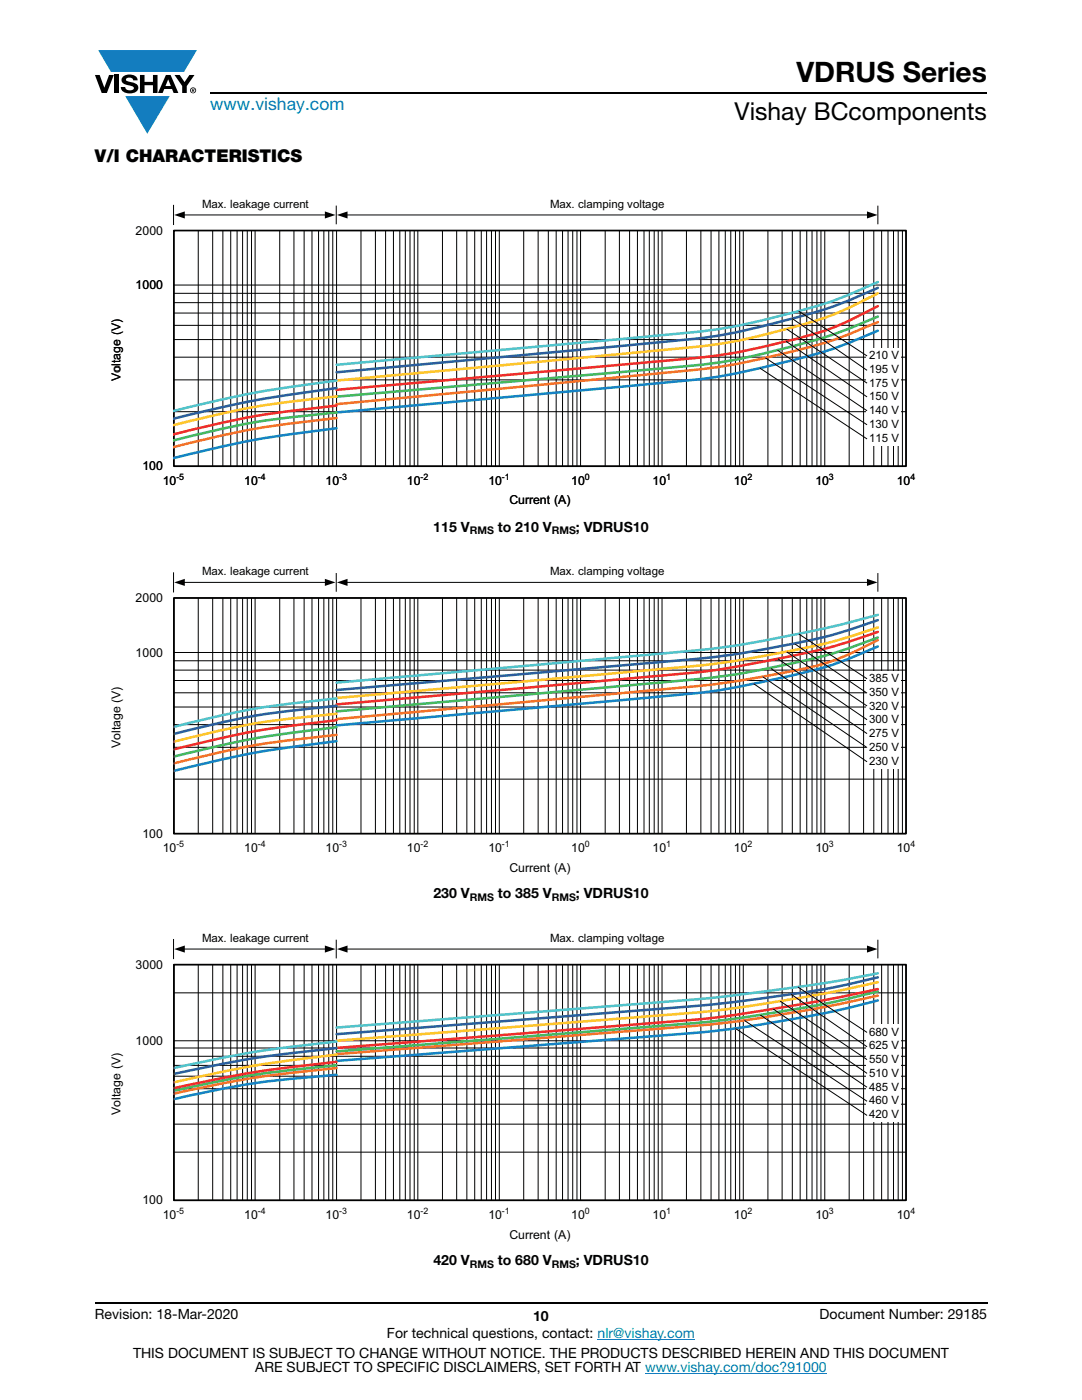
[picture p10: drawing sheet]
<svg xmlns="http://www.w3.org/2000/svg" width="216mm" height="279mm" viewBox="0 0 216 279" stroke-linecap="round" stroke-linejoin="round" font-family="sans-serif">
<g fill="#147fc3">
<path d="M19.6 10h19.7l-2.6 4.3h-1.1h-13.5z"/>
<path d="M25 19.2h8.9l-4.5 7.5z"/>
</g>
<g fill="#000">
<path d="M18.9 15h1l.9 2.5 1-2.5h.9l-1.4 3.6h-1zM22.9 15h.9v3.6h-.9zM24.6 15.3a2.1 2.1 0 0 1 2.8 .3l.1 .4h-.9a.79 .79 0 0 0-.7-.5 .79 .79 0 0 0-.8 .4l.3 .3 1 .2a1.08 1.08 0 0 1 1.2 1 1.08 1.08 0 0 1-1.1 1.2 1.73 1.73 0 0 1-2.4-1.2h.9a.96 .96 0 0 0 .8 .6 .96 .96 0 0 0 .9-.4 1.31 1.31 0 0 0-1.2-.6 1.03 1.03 0 0 1-1.1-.6 1.03 1.03 0 0 1 .2-1.1zM27.9 15h.9v1.3h1.7v-1.3h.9v3.6h-.9v-1.6h-1.7v1.6h-.9zM34.8 15h1.1l.9 1.4 1-1.4h1l-1.5 2.2v1.4h-.9v-1.4z"/>
<path d="M33.6 15.9l.5 1.3h-1.1zM33.1 15l-1.6 3.6h1l.3-.8h1.5l.3 .8h1l-1.6-3.6z"/>
<path d="M38.4 17.8h.2v.2h-.2zM38.3 17.7v.7h.1v-.3l.4 .3-.2-.3 .2-.2-.1-.2z"/>
<path d="M38.1 18a.46 .46 0 0 1 .9 0 .46 .46 0 0 1-.9 0zM37.9 18a.6 .6 0 0 0 1.2 0 .6 .6 0 0 0-1.2 0z"/>
</g>
<path d="M42 18.6h155M18.9 260h178.1" fill="none" stroke="#000" stroke-width=".36"/>
<path d="M119.2 267.3h19.5M128.7 274h36.3" fill="none" stroke="#007ec4" stroke-width=".2"/>
<path d="M19.1 39.5h177.7v62h-177.7z" fill="#fff"/>
<g fill="none" stroke="#000" stroke-width=".2">
<path d="M34.6 40.9v4M34.7 58.5h146.1M34.7 46h146.1v47h-146.1zM34.7 56.9h146.1M36.5 42.9h28.7M39.6 46v47M42.4 46v47M44.5 46v47M46 46v47M47.3 46v47M48.4 46v47M49.3 46v47"/>
<path d="M50.2 46v47M50.9 46v47M55.8 46v47M58.7 46v47M60.7 46v47M62.3 46v47M63.6 46v47M64.6 46v47M65.6 46v47M66.4 46v47M67.1 41v3.8M67.2 46v47"/>
<path d="M72 46v47M74.9 46v47M76.9 46v47M78.5 46v47M79.8 46v47M80.9 46v47M81.8 46v47M82.7 46v47M83.4 46v47M88.3 46v47M91.1 46v47M93.2 46v47"/>
<path d="M94.7 46v47M96 46v47M97.1 46v47M98.1 46v47M98.9 46v47M99.6 46v47M104.5 46v47M107.4 46v47M109.4 46v47M111 46v47M112.2 46v47M113.3 46v47"/>
<path d="M114.3 46v47M115.1 46v47M115.8 46v47M120.8 46v47M123.6 46v47M125.6 46v47M127.2 46v47M128.5 46v47M129.6 46v47M130.5 46v47M131.3 46v47M132.1 46v47"/>
<path d="M137 46v47M139.8 46v47M141.9 46v47M143.4 46v47M144.7 46v47M145.8 46v47M146.8 46v47M147.6 46v47M148.3 46v47M153.2 46v47M156.1 46v47M158.1 46v47"/>
<path d="M159.7 46v47M161 46v47M162 46v47M163 46v47M163.8 46v47M164.6 46v47M169.4 46v47M172.3 46v47M174.4 46v47M175.9 46v47M177.2 46v47M178.3 46v47"/>
<path d="M179.2 46v47M180.1 46v47M34.7 75.8h146.1M34.7 71.3h146.1M34.7 67.8h146.1M34.7 64.9h146.1M34.7 62.5h146.1M34.7 60.4h146.1M34.7 82.2h146.1"/>
</g>
<path d="M34.7 46h146.1v47h-146.1z" fill="none" stroke="#000" stroke-width=".34"/>
<path d="M175.2 66a93.2 93.2 0 0 1-20.8 6.8 115.4 115.4 0 0 1-22.3 3.6l-64.9 5.9M67.2 85.5a205.3 205.3 0 0 0-32.6 5.9" fill="none" stroke="#1782c5" stroke-width=".51"/>
<path d="M175.2 64.3a89.4 89.4 0 0 1-20.8 6.7 124.2 124.2 0 0 1-22.3 3.5l-64.9 6.2M67.2 83.4a183.9 183.9 0 0 0-32.6 5.8" fill="none" stroke="#f37229" stroke-width=".51"/>
<path d="M175.2 63.2a103.5 103.5 0 0 1-22.2 7.2 96.9 96.9 0 0 1-18.5 2.9l-67.3 5.9M67.2 82.3a161.7 161.7 0 0 0-31.6 5.4l-1 .2" fill="none" stroke="#48b85c" stroke-width=".51"/>
<path d="M175.2 61.1a62.8 62.8 0 0 1-19.5 7.3 119.2 119.2 0 0 1-23.6 3.7l-64.9 5.7M67.2 80.9a178.5 178.5 0 0 0-32.6 5.8" fill="none" stroke="#ee2d2d" stroke-width=".51"/>
<path d="M175.2 58.6a70.2 70.2 0 0 1-19.5 7.4 102 102 0 0 1-21.2 3.7l-67.3 6.2M67.2 79.1a177.3 177.3 0 0 0-32.6 5.7" fill="none" stroke="#fec626" stroke-width=".51"/>
<path d="M175.2 57.5a95.2 95.2 0 0 1-20.8 7.1 107.9 107.9 0 0 1-22.3 3.7l-64.9 6M67.2 77.4a232.6 232.6 0 0 0-32.6 6.2" fill="none" stroke="#2d5d9d" stroke-width=".51"/>
<path d="M175.2 56.3a89.7 89.7 0 0 1-20.8 7.1 109.8 109.8 0 0 1-22.3 3.5l-64.9 5.9M67.2 76a224.3 224.3 0 0 0-32.6 6" fill="none" stroke="#51c4ce" stroke-width=".51"/>
<path d="M34.8 42.9l2.1-.7v1.4zM64.8 42.2l2.1 .7-2.1 .7zM67.2 42.9l2.1-.7v1.4z" fill="#000"/>
<path d="M172.8 69.4h6.8v19.5h-6.8z" fill="#fff"/>
<path d="M69 42.9h104.3M175.2 41v3.8M151.6 73.5l21.4 14.1M152.7 71.4l20.3 13.4M155.1 69.9l17.9 12.1M156.9 68.1l16.1 11.1M157 65.7l16 10.8M158.1 63.6l14.9 10.3M159.4 62.1l13.6 8.9" fill="none" stroke="#000" stroke-width=".2"/>
<path d="M173 42.2l2.1 .7-2.1 .7z" fill="#000"/>
<path d="M19.1 112.5h177.7v62.3h-177.7z" fill="#fff"/>
<g fill="none" stroke="#000" stroke-width=".2">
<path d="M34.6 114.2v4M34.7 119.3h146.1v47.1h-146.1zM36.5 116.2h28.7M39.6 119.3v47.1M42.4 119.3v47.1M44.5 119.3v47.1M46 119.3v47.1M47.3 119.3v47.1M48.4 119.3v47.1M49.3 119.3v47.1M50.2 119.3v47.1M50.9 119.3v47.1"/>
<path d="M55.8 119.3v47.1M58.7 119.3v47.1M60.7 119.3v47.1M62.3 119.3v47.1M63.6 119.3v47.1M64.6 119.3v47.1M65.6 119.3v47.1M66.4 119.3v47.1M67.1 114.4v3.7M67.2 119.3v47.1M72 119.3v47.1M74.9 119.3v47.1"/>
<path d="M76.9 119.3v47.1M78.5 119.3v47.1M79.8 119.3v47.1M80.9 119.3v47.1M81.8 119.3v47.1M82.7 119.3v47.1M83.4 119.3v47.1M88.3 119.3v47.1M91.1 119.3v47.1M93.2 119.3v47.1M94.7 119.3v47.1M96 119.3v47.1"/>
<path d="M97.1 119.3v47.1M98.1 119.3v47.1M98.9 119.3v47.1M99.6 119.3v47.1M104.5 119.3v47.1M107.4 119.3v47.1M109.4 119.3v47.1M111 119.3v47.1M112.2 119.3v47.1M113.3 119.3v47.1M114.3 119.3v47.1M115.1 119.3v47.1"/>
<path d="M115.8 119.3v47.1M120.8 119.3v47.1M123.6 119.3v47.1M125.6 119.3v47.1M127.2 119.3v47.1M128.5 119.3v47.1M129.6 119.3v47.1M130.5 119.3v47.1M131.3 119.3v47.1M132.1 119.3v47.1M137 119.3v47.1M139.8 119.3v47.1"/>
<path d="M141.9 119.3v47.1M143.4 119.3v47.1M144.7 119.3v47.1M145.8 119.3v47.1M146.8 119.3v47.1M147.6 119.3v47.1M148.3 119.3v47.1M153.2 119.3v47.1M156.1 119.3v47.1M158.1 119.3v47.1M159.7 119.3v47.1M161 119.3v47.1"/>
<path d="M162 119.3v47.1M163 119.3v47.1M163.8 119.3v47.1M164.6 119.3v47.1M169.4 119.3v47.1M172.3 119.3v47.1M174.4 119.3v47.1M175.9 119.3v47.1M177.2 119.3v47.1M178.3 119.3v47.1M179.2 119.3v47.1M180.1 119.3v47.1"/>
<path d="M34.7 138.3h146.1M34.7 135.8h146.1M34.7 133.7h146.1M34.7 131.9h146.1M34.7 130.2h146.1M34.7 155.5h146.1M34.7 149.1h146.1M34.7 144.6h146.1M34.7 141.1h146.1"/>
</g>
<path d="M34.7 119.3h146.1v47.1h-146.1z" fill="none" stroke="#000" stroke-width=".34"/>
<path d="M175.2 129a80.3 80.3 0 0 1-20.8 6.6 142.9 142.9 0 0 1-25 3.6l-62.2 5.6M67.2 147.9a205.1 205.1 0 0 0-32.6 6" fill="none" stroke="#1782c5" stroke-width=".51"/>
<path d="M175.2 127.8a53.9 53.9 0 0 1-18.1 6.3 204.2 204.2 0 0 1-27.7 3.7l-62.2 5.7M67.2 146.7a173.6 173.6 0 0 0-32.6 5.7" fill="none" stroke="#f37229" stroke-width=".51"/>
<path d="M175.2 127.2a101.3 101.3 0 0 1-22.2 6.2 144.6 144.6 0 0 1-20.9 2.8l-64.9 5.8M67.2 145.1a194.6 194.6 0 0 0-32.6 5.9" fill="none" stroke="#48b85c" stroke-width=".51"/>
<path d="M175.2 126.1a114.3 114.3 0 0 1-22.2 5.8 158.2 158.2 0 0 1-23.6 3.2l-62.2 5.5M67.2 143.7a189.1 189.1 0 0 0-32.6 5.9" fill="none" stroke="#ee2d2d" stroke-width=".51"/>
<path d="M175.2 125.2a124.7 124.7 0 0 1-23.5 5.8 176 176 0 0 1-22.3 2.8l-62.2 5.5M67.2 142.4a159.2 159.2 0 0 0-29.5 4.9l-3.1 .7" fill="none" stroke="#fec626" stroke-width=".51"/>
<path d="M175.2 123.8a108.3 108.3 0 0 1-22.2 5.7 178.6 178.6 0 0 1-23.6 2.9l-62.2 5.3M67.2 140.9a165.4 165.4 0 0 0-32.6 5.6" fill="none" stroke="#2d5d9d" stroke-width=".51"/>
<path d="M67.2 139.4a172.3 172.3 0 0 0-32.6 5.7M175.2 122.7a239.8 239.8 0 0 1-48.7 8.2l-59.3 5.3" fill="none" stroke="#51c4ce" stroke-width=".51"/>
<path d="M34.8 116.2l2.1-.7v1.4zM64.8 115.5l2.1 .7-2.1 .7zM67.2 116.2l2.1-.7v1.4z" fill="#000"/>
<path d="M172.8 133.8h6.8v19.6h-6.8z" fill="#fff"/>
<path d="M69 116.2h104.3M175.2 114.4v3.7M150.4 136.4l22.6 15.6M152.2 135l20.8 14.2M153.8 133.4l19.2 13M155.2 131.5l17.8 12.1M157 130.1l16 10.8M158.6 128.5l14.4 9.8M159.4 126.5l13.6 9" fill="none" stroke="#000" stroke-width=".2"/>
<path d="M173 115.5l2.1 .7-2.1 .7z" fill="#000"/>
<path d="M19.1 185.7h177.7v62.3h-177.7z" fill="#fff"/>
<g fill="none" stroke="#000" stroke-width=".2">
<path d="M34.6 187.4v4M34.7 198.1h146.1M34.7 192.5h146.1v47h-146.1zM36.5 189.4h28.7M39.6 192.5v47M42.4 192.5v47M44.5 192.5v47M46 192.5v47M47.3 192.5v47M48.4 192.5v47M49.3 192.5v47M50.2 192.5v47"/>
<path d="M50.9 192.5v47M55.8 192.5v47M58.7 192.5v47M60.7 192.5v47M62.3 192.5v47M63.6 192.5v47M64.6 192.5v47M65.6 192.5v47M66.4 192.5v47M67.1 187.5v3.8M67.2 192.5v47M69 189.4h104.3"/>
<path d="M72 192.5v47M74.9 192.5v47M76.9 192.5v47M78.5 192.5v47M79.8 192.5v47M80.9 192.5v47M81.8 192.5v47M82.7 192.5v47M83.4 192.5v47M88.3 192.5v47M91.1 192.5v47M93.2 192.5v47"/>
<path d="M94.7 192.5v47M96 192.5v47M97.1 192.5v47M98.1 192.5v47M98.9 192.5v47M99.6 192.5v47M104.5 192.5v47M107.4 192.5v47M109.4 192.5v47M111 192.5v47M112.2 192.5v47M113.3 192.5v47"/>
<path d="M114.3 192.5v47M115.1 192.5v47M115.8 192.5v47M120.8 192.5v47M123.6 192.5v47M125.6 192.5v47M127.2 192.5v47M128.5 192.5v47M129.6 192.5v47M130.5 192.5v47M131.3 192.5v47M132.1 192.5v47"/>
<path d="M137 192.5v47M139.8 192.5v47M141.9 192.5v47M143.4 192.5v47M144.7 192.5v47M145.8 192.5v47M146.8 192.5v47M147.6 192.5v47M148.3 192.5v47M153.2 192.5v47M156.1 192.5v47M158.1 192.5v47"/>
<path d="M159.7 192.5v47M161 192.5v47M162 192.5v47M163 192.5v47M163.8 192.5v47M164.6 192.5v47M169.4 192.5v47M172.3 192.5v47M174.4 192.5v47M175.2 187.5v3.8M175.9 192.5v47M177.2 192.5v47"/>
<path d="M178.3 192.5v47M179.2 192.5v47M180.1 192.5v47M34.7 217.3h146.1M34.7 214.8h146.1M34.7 212.6h146.1M34.7 210.8h146.1M34.7 209.2h146.1M34.7 207.7h146.1M34.7 229.9h146.1M34.7 224.3h146.1M34.7 220.4h146.1"/>
</g>
<path d="M34.7 192.5h146.1v47h-146.1z" fill="none" stroke="#000" stroke-width=".34"/>
<path d="M175.2 199.7a250.9 250.9 0 0 1-48.7 7.4l-59.3 4.6M67.2 214.5a174.9 174.9 0 0 0-32.6 4.9" fill="none" stroke="#1782c5" stroke-width=".51"/>
<path d="M175.2 198.7a288.2 288.2 0 0 1-48.7 7l-59.3 4.7M67.2 213.1a210.5 210.5 0 0 0-32.6 5.2" fill="none" stroke="#f37229" stroke-width=".51"/>
<path d="M175.2 197.9a265 265 0 0 1-48.7 7.3l-59.3 4.6M67.2 212.6a204.5 204.5 0 0 0-32.6 5.1" fill="none" stroke="#48b85c" stroke-width=".51"/>
<path d="M175.2 197.4a370.6 370.6 0 0 1-36.6 6.1l-71.4 5.6M67.2 211.9a234 234 0 0 0-32.6 5.3" fill="none" stroke="#ee2d2d" stroke-width=".51"/>
<path d="M175.2 196a311.5 311.5 0 0 1-51.8 7.3l-56.2 4.4M67.2 210.5a232.1 232.1 0 0 0-32.6 5.5" fill="none" stroke="#fec626" stroke-width=".51"/>
<path d="M175.2 195a239.9 239.9 0 0 1-31.5 5.3l-76.5 6.1M67.2 209.2a229.3 229.3 0 0 0-32.6 5.1" fill="none" stroke="#2d5d9d" stroke-width=".51"/>
<path d="M175.2 194.2a415.1 415.1 0 0 1-51.8 6.5l-56.2 4.4M67.2 207.9a233.6 233.6 0 0 0-32.6 5.3" fill="none" stroke="#51c4ce" stroke-width=".51"/>
<path d="M34.8 189.4l2.1-.7v1.4zM64.8 188.7l2.1 .7-2.1 .7zM67.2 189.4l2.1-.7v1.4zM173 188.7l2.1 .7-2.1 .7z" fill="#000"/>
<path d="M172.8 204.4h6.8v19.5h-6.8z" fill="#fff"/>
<path d="M155.7 199.8l17.3 11.7M157.9 198.4l15.1 10.5M159.2 197l13.8 9M146.8 205.2l26.2 17.4M148.6 203.7l24.4 16.1M151.7 202.5l21.3 14.5M154.3 201.4l18.7 12.8" fill="none" stroke="#000" stroke-width=".2"/>
<text font-size="5.6" x="158.9" y="16.4">VDRUS Series</text>
<text font-size="4.9" x="146.6" y="24">Vishay BCcomponents</text>
<text font-size="3.5" fill="#007ec4" x="42" y="21.9">www.vishay.com</text>
<text font-size="3.5" x="18.9" y="32.3">V/I CHARACTERISTICS</text>
<g font-size="2.8">
<text x="86.5" y="106.1">115 V</text>
<text x="99.3" y="106.1">to 210 V</text>
<text x="114.9" y="106.1">; VDRUS10</text>
<text x="86.5" y="179.3">230 V</text>
<text x="99.3" y="179.3">to 385 V</text>
<text x="114.9" y="179.3">; VDRUS10</text>
<text x="86.5" y="252.5">420 V</text>
<text x="99.3" y="252.5">to 680 V</text>
<text x="114.9" y="252.5">; VDRUS10</text>
<text x="18.9" y="263.3">Revision: 18-Mar-2020</text>
<text x="106.4" y="263.6">10</text>
<text x="163.6" y="263.3">Document Number: 29185</text>
<text x="77.2" y="267.1">For technical questions, contact: nlr@vishay.com</text>
<text x="26.5" y="271">THIS DOCUMENT IS SUBJECT TO CHANGE WITHOUT NOTICE. THE PRODUCTS DESCRIBED HEREIN AND THIS DOCUMENT</text>
<text x="50.9" y="273.8">ARE SUBJECT TO SPECIFIC DISCLAIMERS, SET FORTH AT www.vishay.com/doc?91000</text>
</g>
<g font-size="2.5">
<text x="27.1" y="46.8">2000</text>
<text x="27.1" y="57.7">1000</text>
<text x="24" y="76" transform="rotate(-90 24 76)">Voltage (V)</text>
<text x="28.4" y="93.8">100</text>
<text x="32.5" y="96.8">10</text>
<text x="48.7" y="96.8">10</text>
<text x="65" y="96.8">10</text>
<text x="81.2" y="96.8">10</text>
<text x="97.5" y="96.8">10</text>
<text x="101.6" y="100.7">Current (A)</text>
<text x="114" y="96.8">10</text>
<text x="130.2" y="96.8">10</text>
<text x="146.5" y="96.8">10</text>
<text x="162.7" y="96.8">10</text>
<text x="178.9" y="96.8">10</text>
<text x="27.1" y="120.1">2000</text>
<text x="27.1" y="131">1000</text>
<text x="24" y="149.3" transform="rotate(-90 24 149.3)">Voltage (V)</text>
<text x="28.4" y="167.2">100</text>
<text x="32.5" y="170.1">10</text>
<text x="48.7" y="170.1">10</text>
<text x="65" y="170.1">10</text>
<text x="81.2" y="170.1">10</text>
<text x="97.5" y="170.1">10</text>
<text x="114" y="170.1">10</text>
<text x="130.2" y="170.1">10</text>
<text x="146.5" y="170.1">10</text>
<text x="162.7" y="170.1">10</text>
<text x="178.9" y="170.1">10</text>
<text x="101.6" y="174">Current (A)</text>
<text x="27.1" y="193.5">3000</text>
<text x="27.1" y="208.6">1000</text>
<text x="24" y="222.5" transform="rotate(-90 24 222.5)">Voltage (V)</text>
<text x="28.4" y="240.3">100</text>
<text x="32.5" y="243.3">10</text>
<text x="48.7" y="243.3">10</text>
<text x="65" y="243.3">10</text>
<text x="81.2" y="243.3">10</text>
<text x="97.5" y="243.3">10</text>
<text x="114" y="243.3">10</text>
<text x="130.2" y="243.3">10</text>
<text x="146.5" y="243.3">10</text>
<text x="162.7" y="243.3">10</text>
<text x="178.9" y="243.3">10</text>
<text x="101.6" y="247.2">Current (A)</text>
</g>
<g font-size="2.5" fill="#fff">
<text x="102.8" y="43.5">Axis Title</text>
<text x="102.8" y="116.9">Axis Title</text>
<text x="102.7" y="190">Axis Title</text>
</g>
<g font-size="2.3">
<text x="40.3" y="41.4">Max. leakage current</text>
<text x="109.8" y="41.4">Max. clamping voltage</text>
<text x="173.4" y="71.7">210 V</text>
<text x="173.4" y="74.4">195 V</text>
<text x="173.4" y="77.2">175 V</text>
<text x="173.4" y="79.9">150 V</text>
<text x="173.4" y="82.7">140 V</text>
<text x="173.4" y="85.4">130 V</text>
<text x="173.4" y="88.2">115 V</text>
<text x="40.3" y="114.8">Max. leakage current</text>
<text x="109.8" y="114.8">Max. clamping voltage</text>
<text x="173.4" y="136.1">385 V</text>
<text x="173.4" y="138.9">350 V</text>
<text x="173.4" y="141.6">320 V</text>
<text x="173.4" y="144.3">300 V</text>
<text x="173.4" y="147.1">275 V</text>
<text x="173.4" y="149.8">250 V</text>
<text x="173.4" y="152.6">230 V</text>
<text x="40.3" y="187.9">Max. leakage current</text>
<text x="109.8" y="187.9">Max. clamping voltage</text>
<text x="173.4" y="206.7">680 V</text>
<text x="173.4" y="209.4">625 V</text>
<text x="173.4" y="212.2">550 V</text>
<text x="173.4" y="214.9">510 V</text>
<text x="173.4" y="217.7">485 V</text>
<text x="173.4" y="220.4">460 V</text>
<text x="173.4" y="223.2">420 V</text>
</g>
<g font-size="2.1">
<text x="93.7" y="106.6">RMS</text>
<text x="110.1" y="106.6">RMS</text>
<text x="93.7" y="179.8">RMS</text>
<text x="110.1" y="179.8">RMS</text>
<text x="93.7" y="253">RMS</text>
<text x="110.1" y="253">RMS</text>
</g>
<g font-size="1.8">
<text x="35.2" y="95.7">-5</text>
<text x="51.4" y="95.7">-4</text>
<text x="67.7" y="95.7">-3</text>
<text x="83.9" y="95.7">-2</text>
<text x="100.2" y="95.7">-1</text>
<text x="116.7" y="95.7">0</text>
<text x="132.9" y="95.7">1</text>
<text x="149.2" y="95.7">2</text>
<text x="165.4" y="95.7">3</text>
<text x="181.6" y="95.7">4</text>
<text x="35.2" y="169">-5</text>
<text x="51.4" y="169">-4</text>
<text x="67.7" y="169">-3</text>
<text x="83.9" y="169">-2</text>
<text x="100.2" y="169">-1</text>
<text x="116.7" y="169">0</text>
<text x="132.9" y="169">1</text>
<text x="149.2" y="169">2</text>
<text x="165.4" y="169">3</text>
<text x="181.6" y="169">4</text>
<text x="35.2" y="242.2">-5</text>
<text x="51.4" y="242.2">-4</text>
<text x="67.7" y="242.2">-3</text>
<text x="83.9" y="242.2">-2</text>
<text x="100.2" y="242.2">-1</text>
<text x="116.7" y="242.2">0</text>
<text x="132.9" y="242.2">1</text>
<text x="149.2" y="242.2">2</text>
<text x="165.4" y="242.2">3</text>
<text x="181.6" y="242.2">4</text>
</g>
</svg>
